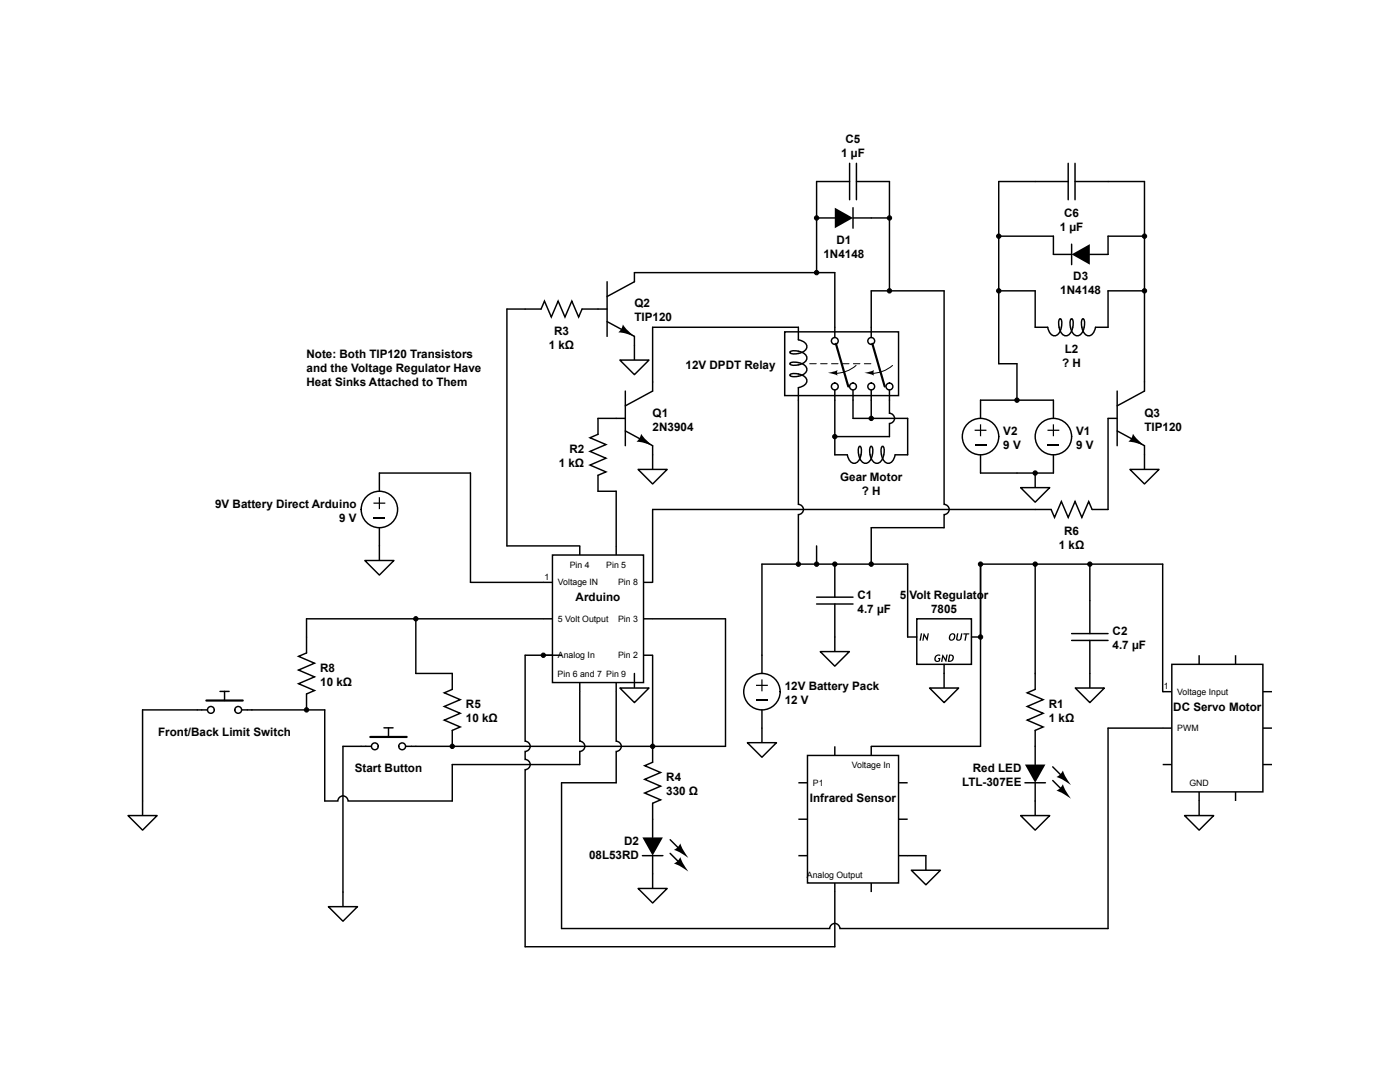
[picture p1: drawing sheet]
<svg xmlns="http://www.w3.org/2000/svg" width="279mm" height="216mm" viewBox="0 0 279 216" stroke-linecap="round" stroke-linejoin="round" font-family="sans-serif">
<g fill="none" stroke="#000" stroke-width=".29">
<path d="M75.7 94.4v3.6M75.7 105.3v3.6"/>
<circle cx="75.7" cy="101.7" r="3.6"/>
</g>
<path d="M75.6 99.2h.2v1.1h1.1v.2h-1.1v1.1h-.2v-1.1h-1.1v-.2h1.1z" fill="#000"/>
<path d="M74.5 103.3h2.4" fill="none" stroke="#000" stroke-width=".24"/>
<path d="M110.3 110.7h18.1v25.5h-18.1z" fill="#fff"/>
<path d="M75.7 108.9v2.9M108.4 116.2h1.9M110.3 110.7h18.1v25.5h-18.1zM115.7 108.9v1.8M123 108.9v1.8M128.4 116.2h1.8M108.4 123.5h1.9M108.4 130.7h1.9M115.7 136.2v1.8M123 136.2v1.8M128.4 123.5h1.8M128.4 130.7h1.8" fill="none" stroke="#000" stroke-width=".29"/>
<path d="M72.8 111.8h5.8l-2.9 2.9z" fill="#fff"/>
<path d="M72.8 111.8h5.8l-2.9 2.9z" fill="none" stroke="#000" stroke-width=".29"/>
<circle cx="152.1" cy="138" r="3.6" fill="#fff"/>
<g fill="none" stroke="#000" stroke-width=".29">
<path d="M152.1 130.7v3.7M152.1 141.7v6.5"/>
<circle cx="152.1" cy="138" r="3.6"/>
</g>
<path d="M151.9 135.6h.3v1h1v.3h-1v1h-.3v-1h-1v-.3h1z" fill="#000"/>
<path d="M150.9 139.6h2.3" fill="none" stroke="#000" stroke-width=".25"/>
<path d="M149.2 148.2h5.8l-2.9 2.9z" fill="#fff"/>
<path d="M152.1 112.6v18.1M163 119.2h7.2M166.6 112.6v6.6M163 120.5h7.2M166.6 120.5v9.5M149.2 148.2h5.8l-2.9 2.9z" fill="none" stroke="#000" stroke-width=".29"/>
<path d="M163.7 130h5.8l-2.9 2.9z" fill="#fff"/>
<path d="M163.7 130h5.8l-2.9 2.9z" fill="none" stroke="#000" stroke-width=".29"/>
<path d="M183 123.5h10.9v9.1h-10.9z" fill="#fff"/>
<path d="M181.1 127.1h1.9M183 123.5h10.9v9.1h-10.9zM188.4 132.6v4.7M193.9 127.1h1.8" fill="none" stroke="#000" stroke-width=".29"/>
<g fill="#000">
<path d="M183.8 126.4h.2l-.2 1.4h-.3zM184.3 126.4l.7 .9 .1-.9h.3l-.3 1.5-.6-1-.2 .9h-.2zM186.7 130.8l.6-.2 .4 .1-.1 .2a.55 .55 0 0 0-.8 .2 .55 .55 0 0 0 .3 .8l.2-.1 .1-.3h-.2v-.2h.5l-.1 .6a.7 .7 0 0 1-1.1 0 .7 .7 0 0 1 .2-1.1zM188.1 130.6l.6 .9 .2-.9h.2l-.2 1.5-.7-1-.1 1h-.3zM191 126.4h.3l-.2 1a.28 .28 0 0 0 .3 .3 .28 .28 0 0 0 .2-.3l.2-1h.3l-.2 1a.54 .54 0 0 1-.5 .5 .54 .54 0 0 1-.6-.5zM192.3 126.4h1.2l-.1 .2h-.4l-.3 1.2h-.2l.2-1.2h-.5z"/>
<path d="M189.6 126.6a.63 .63 0 0 1 .9-.1 .63 .63 0 0 1 .1 .9 .65 .65 0 0 1-1 .4 .65 .65 0 0 1-.2-1zM189.9 126.7a.5 .5 0 0 0-.3 .5 .5 .5 0 0 0 .4 .4 .58 .58 0 0 0 .1-1z"/>
<path d="M189.4 130.6a.76 .76 0 0 1 1 .7 .76 .76 0 0 1-.9 .8h-.4zM189.6 130.8l-.2 1a.51 .51 0 0 0 .7-.4 .51 .51 0 0 0-.5-.6z"/>
</g>
<path d="M185.5 137.3h5.8l-2.9 2.9z" fill="#fff"/>
<path d="M195.7 112.6h36.3M206.6 112.6v25l-1.6 .6 3.2 1.4-3.2 1.4 3.2 1.3-3.2 1.4 3.2 1.4-1.6 .6v6.9M185.5 137.3h5.8l-2.9 2.9zM204.5 156.2h4.1M206.6 156.2v6.5M210.1 155.7l1.8 1.9M210.1 153l1.8 1.8" fill="none" stroke="#000" stroke-width=".29"/>
<path d="M204.5 152.6h4.1l-2 3.6zM212.1 156.5l.6 1.3 1 1.6-1.5-1-1.4-.6 .9-.7zM210.8 155l.9-.6 .4-.6 .6 1.3 1 1.5-1.5-1z" fill="#000"/>
<path d="M203.7 162.7h5.8l-2.9 2.9z" fill="#fff"/>
<path d="M217.5 112.6v13.8M213.9 126.4h7.2M213.9 127.8h7.2M217.5 127.8v9.5M203.7 162.7h5.8l-2.9 2.9z" fill="none" stroke="#000" stroke-width=".29"/>
<path d="M214.6 137.3h5.8l-2.9 2.9z" fill="#fff"/>
<path d="M214.6 137.3h5.8l-2.9 2.9z" fill="none" stroke="#000" stroke-width=".29"/>
<path d="M233.9 132.6h18.1v25.4h-18.1z" fill="#fff"/>
<path d="M232 138h1.9M233.9 132.6h18.1v25.4h-18.1zM239.3 130.7v1.9M246.6 130.7v1.9M252 138h1.9M232 145.3h1.9M232 152.6h1.9M239.3 158v4.7M246.6 158v1.8M252 145.3h1.9M252 152.6h1.9" fill="none" stroke="#000" stroke-width=".29"/>
<path d="M236.4 162.7h5.8l-2.9 2.9z" fill="#fff"/>
<path d="M121.2 56.2v10.9M126.6 54.4v1.8l-5.4 3M101.2 61.7v47.2M119.3 61.7h1.9M121.2 64.2l5.4 2.9v4.7M124.8 78v10.9M130.2 76.2v1.8l-5.4 3M123 83.5h1.8M124.8 86l5.4 2.9v1.9M104.8 130.7h7.3M236.4 162.7h5.8l-2.9 2.9z" fill="none" stroke="#000" stroke-width=".29"/>
<path d="M124.3 64.7l.9 1.2 1.4 1.2-1.7-.6-1.5-.2 .7-.8zM127.9 86.6l1 1.1 1.3 1.2-1.7-.5-1.5-.3 .7-.8z" fill="#000"/>
<path d="M123.7 71.8h5.8l-2.9 3z" fill="#fff"/>
<path d="M123.7 71.8h5.8l-2.9 3zM130.2 90.8v2.9" fill="none" stroke="#000" stroke-width=".29"/>
<path d="M127.3 93.7h5.9l-3 2.9z" fill="#fff"/>
<path d="M104.8 61.7h3.2l.7-1.6 1.3 3.2 1.4-3.2 1.4 3.2 1.3-3.2 1.4 3.2 .7-1.6h3.1M123 83.5h-3.7v3.2l-1.5 .6 3.1 1.4-3.1 1.4 3.1 1.3-3.1 1.4 3.1 1.4-1.6 .6v3.2M127.3 93.7h5.9l-3 2.9z" fill="none" stroke="#000" stroke-width=".29"/>
<path d="M156.6 66.2h22.7v12.7h-22.7z" fill="#fff"/>
<g fill="none" stroke="#000" stroke-width=".29">
<path d="M169.6 36.2h-6.6v18.2M169.6 32.6v7.3M170.9 36.2h6.6v21.8M170.9 32.6v7.3M126.6 54.4h40v13M163 43.5h3.6M170.2 41.4v4.1M170.2 43.5h3.7M188.4 58v42.6a1.02 1.02 0 0 1 1 1.1 1.02 1.02 0 0 1-1 1v2.6M101.2 61.7h3.6M130.2 76.2v-10.9h29.1v2.5a1.52 1.52 0 0 1 1.6 1.8 3.1 3.1 0 0 1-3.2 .9l-.1-.2a2.51 2.51 0 0 1 3.3 .7 1.16 1.16 0 0 1-.8 1.6 2.41 2.41 0 0 1-2.5 0 2.51 2.51 0 0 1 3.3 .7 1.16 1.16 0 0 1-.8 1.5 2.41 2.41 0 0 1-2.5 0 2.51 2.51 0 0 1 3.3 .8 1.16 1.16 0 0 1-.8 1.5l-.8 .2v23.3a1.02 1.02 0 0 1 1 1.1 1.02 1.02 0 0 1-1 1v9.9M156.6 66.2h22.7v12.7h-22.7z"/>
<path d="M166.6 77.8v2M170.2 77.8v2M173.9 65.3v2.1M173.9 77.8v2M177.5 77.8v4.7a1.02 1.02 0 0 1 1 1 1.02 1.02 0 0 1-1 1v2.6h-10.9M93.9 94.4v21.8h14.5M123 98v10.9M101.2 108.9h14.5M152.1 112.6h29M173.9 105.3v7.3M130.2 130.7v21.4l-1.5 .7 3.1 1.3-3.1 1.4 3.1 1.4-3.1 1.3 3.1 1.4-1.6 .7v6.8M128.2 170.7h4.1"/>
<path d="M130.2 170.7v6.6M133.7 170.3l1.9 1.8M133.7 167.6l1.9 1.8"/>
<circle cx="166.6" cy="77.1" r=".68"/>
<circle cx="166.6" cy="68" r=".68"/>
<circle cx="170.2" cy="77.1" r=".68"/>
<circle cx="173.9" cy="68" r=".68"/>
<circle cx="173.9" cy="77.1" r=".68"/>
<circle cx="177.5" cy="77.1" r=".68"/>
</g>
<path d="M166.8 68.6l2.5 8.5M174.1 68.6l2.5 8.5" fill="none" stroke="#000" stroke-width=".44"/>
<path d="M161.6 72.6h1.3M163.8 72.6h1.3M165.9 72.6h1.4M168.1 72.6h1.3M170.3 72.6h1.3M170.9 72.9l-1.7 1.1-1.3 .4-1.3 .1M172.5 72.6h1.3M178.1 72.9l-1.7 1.1-1.2 .4-1.3 .1" fill="none" stroke="#000" stroke-width=".2"/>
<path d="M166.6 41.4l3.6 2.1-3.6 2zM165.2 74.4l1.9-.6-.1 .6 .1 .5zM172.5 74.4l1.9-.6-.1 .6 .1 .5zM128.2 167.1h4.1l-2.1 3.6zM135.8 171l.6 1.4 1 1.5-1.6-1-1.3-.6 .9-.6zM135.8 168.3l.6 1.4 1 1.5-1.6-1-1.3-.6 .6-.4z" fill="#000"/>
<path d="M127.3 177.3h5.9l-3 2.9z" fill="#fff"/>
<g fill="none" stroke="#000" stroke-width=".29">
<path d="M173.9 43.5h3.6M75.7 94.4h18.2M181.1 83.5v7.3h-2.5a1.52 1.52 0 0 1-1.7 1.6 3.1 3.1 0 0 1-.9-3.2l.1-.2a2.51 2.51 0 0 1-.7 3.4 1.16 1.16 0 0 1-1.5-.9 2.41 2.41 0 0 1 0-2.5 2.51 2.51 0 0 1-.7 3.4 1.16 1.16 0 0 1-1.6-.9 2.41 2.41 0 0 1 0-2.5 2.51 2.51 0 0 1-.7 3.4 1.16 1.16 0 0 1-1.6-.9l-.2-.7h-2.5M173.9 105.3h14.5M61.2 123.5h47.2M83 123.5v10.9M90.3 134.4v3.2l-1.6 .6 3.1 1.4-3.1 1.4 3.1 1.3-3.1 1.4 3.1 1.4-1.5 .6v3.2M123 138v9.9a1.02 1.02 0 0 1 1 1 1.02 1.02 0 0 1-1 1v6.3h-10.9v29.1h53.5a1.02 1.02 0 0 1 1-1 1.02 1.02 0 0 1 1 1h53.5M130.2 123.5h14.6v25.4M72.1 148.9h2M76.6 145.2h1.8M77.5 145.2v1.9"/>
<path d="M80.9 148.9h2.1M221.1 145.3h10.9M68.4 178v2.9M127.3 177.3h5.9l-3 2.9z"/>
<circle cx="74.8" cy="148.9" r=".68"/>
<circle cx="80.3" cy="148.9" r=".68"/>
</g>
<path d="M73.9 147.1h7.3" fill="none" stroke="#000" stroke-width=".44"/>
<path d="M65.5 180.9h5.9l-3 2.9z" fill="#fff"/>
<path d="M195.7 112.6v36.3h-21.8M104.8 130.7v17.2a1.02 1.02 0 0 1 1 1 1.02 1.02 0 0 1-1 1v1.6a1.02 1.02 0 0 1 1 1.1 1.02 1.02 0 0 1-1 1v35.3h61.8v-10.9M65.5 180.9h5.9l-3 2.9z" fill="none" stroke="#000" stroke-width=".29"/>
<path d="M161.1 150.7h18.2v25.5h-18.2z" fill="#fff"/>
<path d="M159.3 156.2h1.8M161.1 150.7h18.2v25.5h-18.2zM166.6 148.9v1.8M173.9 148.9v1.8M179.3 156.2h1.8M159.3 163.5h1.8M159.3 170.7h1.8M166.6 176.2v1.8M173.9 176.2v1.8M179.3 163.5h1.8M179.3 170.7h1.8M184.8 170.7v2.9" fill="none" stroke="#000" stroke-width=".29"/>
<path d="M181.9 173.6h5.8l-2.9 3z" fill="#fff"/>
<path d="M223 78v10.9M228.4 76.2v1.8l-5.4 3M223 83.5h-1.9v18.2M223 86l5.4 2.9v4.8M130.2 101.7v14.5M181.1 170.7h3.7M181.9 173.6h5.8l-2.9 3z" fill="none" stroke="#000" stroke-width=".29"/>
<path d="M226.1 86.6l.9 1.1 1.4 1.2-1.7-.5-1.5-.3 .7-.8z" fill="#000"/>
<path d="M225.5 93.7h5.8l-2.9 2.9z" fill="#fff"/>
<g fill="none" stroke="#000" stroke-width=".29">
<path d="M199.3 36.2h13.9M213.2 32.6v7.3M214.5 36.2h13.9M214.5 32.6v7.3M173.9 58v7.3M199.3 58h7.3M199.3 47.1h10.9M210.2 50.8h3.7M213.9 48.7v4.1M217.5 50.8h3.6M221.1 58h7.3M221.1 47.1h7.3"/>
<path d="M206.6 65.3h2.5a1.52 1.52 0 0 0 1.8 1.6 3.1 3.1 0 0 0 .9-3.2l-.2-.1a2.51 2.51 0 0 0 .7 3.3 1.16 1.16 0 0 0 1.6-.8 2.41 2.41 0 0 0 0-2.5 2.51 2.51 0 0 0 .7 3.3 1.16 1.16 0 0 0 1.5-.8 2.41 2.41 0 0 0 0-2.5 2.51 2.51 0 0 0 .8 3.3 1.16 1.16 0 0 0 1.5-.8l.2-.8h2.5M119.3 98h3.7M225.5 93.7h5.8l-2.9 2.9zM130.2 101.7h79.6l.7 1.6 1.3-3.2 1.4 3.2 1.3-3.2 1.4 3.2 1.4-3.2 .7 1.6h3.1M163 108.9v3.7M181.1 112.6v14.5M195.7 112.6v14.5M126.6 134.4v2.9"/>
</g>
<path d="M213.9 50.8l3.6-2.1v4.1z" fill="#000"/>
<path d="M123.7 137.3h5.8l-2.9 2.9z" fill="#fff"/>
<g fill="none" stroke="#000" stroke-width=".29">
<path d="M43.9 138h1.8M44.8 138v1.8M61.2 123.5v6.8l-1.6 .7 3.2 1.3-3.2 1.4 3.2 1.4-3.2 1.3 3.2 1.4-1.6 .7v3.2M115.7 138v9.9a1.02 1.02 0 0 1 1 1 1.02 1.02 0 0 1-1 1v2.7h-25.4M123.7 137.3h5.8l-2.9 2.9zM28.5 159.8v2.9M39.4 141.7h2M48.2 141.7h2.1"/>
<circle cx="42.1" cy="141.7" r=".68"/>
<circle cx="47.5" cy="141.7" r=".68"/>
</g>
<path d="M41.2 139.8h7.2" fill="none" stroke="#000" stroke-width=".44"/>
<path d="M25.5 162.7h5.9l-2.9 2.9z" fill="#fff"/>
<path d="M166.6 79.8v11M170.2 79.8v3.7h10.9M173.9 79.8v3.7M232 112.6v25.4M50.3 141.7h14.5v18.1h2.6a1.02 1.02 0 0 1 1-1 1.02 1.02 0 0 1 1.1 1h20.8v-7.2M221.1 145.3v40M25.5 162.7h5.9l-2.9 2.9z" fill="none" stroke="#000" stroke-width=".29"/>
<circle cx="210.2" cy="87.1" r="3.6" fill="#fff"/>
<g fill="none" stroke="#000" stroke-width=".29">
<path d="M210.2 79.8v3.7M210.2 90.8v3.6"/>
<circle cx="210.2" cy="87.1" r="3.6"/>
</g>
<path d="M210.1 84.7h.3v1h1v.3h-1v1h-.3v-1h-1v-.3h1z" fill="#000"/>
<path d="M209.1 88.8h2.3" fill="none" stroke="#000" stroke-width=".25"/>
<circle cx="195.7" cy="87.1" r="3.6" fill="#fff"/>
<g fill="none" stroke="#000" stroke-width=".29">
<path d="M195.7 79.8v3.7M195.7 90.8v3.6M203 94.4h7.2M206.6 94.4v2.9"/>
<circle cx="195.7" cy="87.1" r="3.6"/>
</g>
<path d="M195.6 84.7h.2v1h1.1v.3h-1.1v1h-.2v-1h-1.1v-.3h1.1z" fill="#000"/>
<path d="M194.5 88.8h2.4" fill="none" stroke="#000" stroke-width=".25"/>
<path d="M203.7 97.3h5.8l-2.9 2.9z" fill="#fff"/>
<g fill="none" stroke="#000" stroke-width=".29">
<path d="M199.3 36.2v36.4h3.7v7.2M228.4 36.2v40M173.9 58h14.5M206.6 58v7.3M210.2 47.1v3.7M221.1 47.1v3.7M221.1 58v7.3M195.7 79.8h14.5M195.7 94.4h7.3M203.7 97.3h5.8l-2.9 2.9zM83 134.4h7.3M39.4 141.7h-10.9v18.1"/>
<path d="M72.1 148.9h-3.7v29.1M83 148.9h61.8"/>
</g>
<g fill="#000">
<circle cx="163" cy="54.4" r=".44"/>
<circle cx="163" cy="43.5" r=".44"/>
<circle cx="177.5" cy="43.5" r=".44"/>
<circle cx="177.5" cy="58" r=".44"/>
<circle cx="199.3" cy="58" r=".44"/>
<circle cx="199.3" cy="47.1" r=".44"/>
<circle cx="228.4" cy="58" r=".44"/>
<circle cx="228.4" cy="47.1" r=".44"/>
<circle cx="203" cy="79.8" r=".44"/>
<circle cx="166.6" cy="87.1" r=".44"/>
<circle cx="173.9" cy="83.5" r=".44"/>
<circle cx="206.6" cy="94.4" r=".44"/>
<circle cx="159.3" cy="112.6" r=".44"/>
<circle cx="163" cy="112.6" r=".44"/>
<circle cx="166.6" cy="112.6" r=".44"/>
<circle cx="173.9" cy="112.6" r=".44"/>
<circle cx="195.7" cy="112.6" r=".44"/>
<circle cx="206.6" cy="112.6" r=".44"/>
<circle cx="217.5" cy="112.6" r=".44"/>
<circle cx="83" cy="123.5" r=".44"/>
<circle cx="108.4" cy="130.7" r=".44"/>
<circle cx="195.7" cy="127.1" r=".44"/>
<circle cx="61.2" cy="141.7" r=".44"/>
<circle cx="90.3" cy="148.9" r=".44"/>
<circle cx="130.2" cy="148.9" r=".44"/>
</g>
<g fill="none" stroke="#000" stroke-width=".2">
<circle cx="163" cy="54.4" r=".44"/>
<circle cx="163" cy="43.5" r=".44"/>
<circle cx="177.5" cy="43.5" r=".44"/>
<circle cx="177.5" cy="58" r=".44"/>
<circle cx="199.3" cy="58" r=".44"/>
<circle cx="199.3" cy="47.1" r=".44"/>
<circle cx="228.4" cy="58" r=".44"/>
<circle cx="228.4" cy="47.1" r=".44"/>
<circle cx="203" cy="79.8" r=".44"/>
<circle cx="166.6" cy="87.1" r=".44"/>
<circle cx="173.9" cy="83.5" r=".44"/>
<circle cx="206.6" cy="94.4" r=".44"/>
<circle cx="159.3" cy="112.6" r=".44"/>
<circle cx="163" cy="112.6" r=".44"/>
<circle cx="166.6" cy="112.6" r=".44"/>
<circle cx="173.9" cy="112.6" r=".44"/>
<circle cx="195.7" cy="112.6" r=".44"/>
<circle cx="206.6" cy="112.6" r=".44"/>
<circle cx="217.5" cy="112.6" r=".44"/>
<circle cx="83" cy="123.5" r=".44"/>
<circle cx="108.4" cy="130.7" r=".44"/>
<circle cx="195.7" cy="127.1" r=".44"/>
<circle cx="61.2" cy="141.7" r=".44"/>
<circle cx="90.3" cy="148.9" r=".44"/>
<circle cx="130.2" cy="148.9" r=".44"/>
</g>
<g font-size="2.3">
<text x="168.7" y="28.5">C5</text>
<text x="167.9" y="31.3">1 µF</text>
<text x="211.5" y="46">1 µF</text>
<text x="212.4" y="43.2">C6</text>
<text x="164.3" y="51.5">1N4148</text>
<text x="166.9" y="48.7">D1</text>
<text x="211.6" y="58.7">1N4148</text>
<text x="214.2" y="55.9">D3</text>
<text x="126.6" y="61.3">Q2</text>
<text x="126.6" y="64.1">TIP120</text>
<text x="61.2" y="71.5">Note: Both TIP120 Transistors</text>
<text x="109.5" y="69.6">1 kΩ</text>
<text x="110.6" y="66.8">R3</text>
<text x="212.5" y="70.5">L2</text>
<text x="61.2" y="74.3">and the Voltage Regulator Have</text>
<text x="61.2" y="77.1">Heat Sinks Attached to Them</text>
<text x="136.8" y="73.6">12V DPDT Relay</text>
<text x="212" y="73.3">? H</text>
<text x="130.2" y="83.1">Q1</text>
<text x="228.4" y="83.1">Q3</text>
<text x="130.2" y="85.9">2N3904</text>
<text x="200.2" y="86.8">V2</text>
<text x="200.2" y="89.6">9 V</text>
<text x="214.8" y="86.8">V1</text>
<text x="214.8" y="89.6">9 V</text>
<text x="228.4" y="85.9">TIP120</text>
<text x="111.5" y="93.2">1 kΩ</text>
<text x="113.6" y="90.4">R2</text>
<text x="167.7" y="95.9">Gear Motor</text>
<text x="42.9" y="101.3">9V Battery Direct Arduino</text>
<text x="172" y="98.7">? H</text>
<text x="67.7" y="104.1">9 V</text>
<text x="212.4" y="106.8">R6</text>
<text x="211.3" y="109.6">1 kΩ</text>
<text x="114.9" y="120">Arduino</text>
<text x="171.1" y="119.5">C1</text>
<text x="179.6" y="119.6">5 Volt Regulator</text>
<text x="171.1" y="122.3">4.7 µF</text>
<text x="185.8" y="122.4">7805</text>
<text x="222" y="126.8">C2</text>
<text x="222" y="129.6">4.7 µF</text>
<text x="63.9" y="134">R8</text>
<text x="63.9" y="136.8">10 kΩ</text>
<text x="156.6" y="137.7">12V Battery Pack</text>
<text x="93" y="141.3">R5</text>
<text x="156.6" y="140.5">12 V</text>
<text x="209.3" y="141.3">R1</text>
<text x="234.2" y="141.8">DC Servo Motor</text>
<text x="31.6" y="146.8">Front/Back Limit Switch</text>
<text x="93" y="144.1">10 kΩ</text>
<text x="209.3" y="144.1">1 kΩ</text>
<text x="70.8" y="154.1">Start Button</text>
<text x="133" y="155.8">R4</text>
<text x="194.2" y="154">Red LED</text>
<text x="133" y="158.6">330 Ω</text>
<text x="161.6" y="160">Infrared Sensor</text>
<text x="192" y="156.8">LTL-307EE</text>
<text x="117.6" y="171.4">08L53RD</text>
<text x="124.5" y="168.6">D2</text>
</g>
<g font-size="1.7">
<text x="113.7" y="113.3">Pin 4</text>
<text x="121" y="113.3">Pin 5</text>
<text x="108.7" y="115.8">1</text>
<text x="111.3" y="116.8">Voltage IN</text>
<text x="123.4" y="116.8">Pin 8</text>
<text x="111.3" y="124.1">5 Volt Output</text>
<text x="123.4" y="124.1">Pin 3</text>
<text x="111.3" y="131.3">Analog In</text>
<text x="123.4" y="131.3">Pin 2</text>
<text x="111.3" y="135.1">Pin 6 and 7 Pin 9</text>
<text x="232.3" y="137.6">1</text>
<text x="234.9" y="138.6">Voltage Input</text>
<text x="234.9" y="145.9">PWM</text>
<text x="170" y="153.3">Voltage In</text>
<text x="162.2" y="156.8">P1</text>
<text x="237.4" y="156.9">GND</text>
<text x="161" y="175.1">Analog Output</text>
</g>
</svg>
